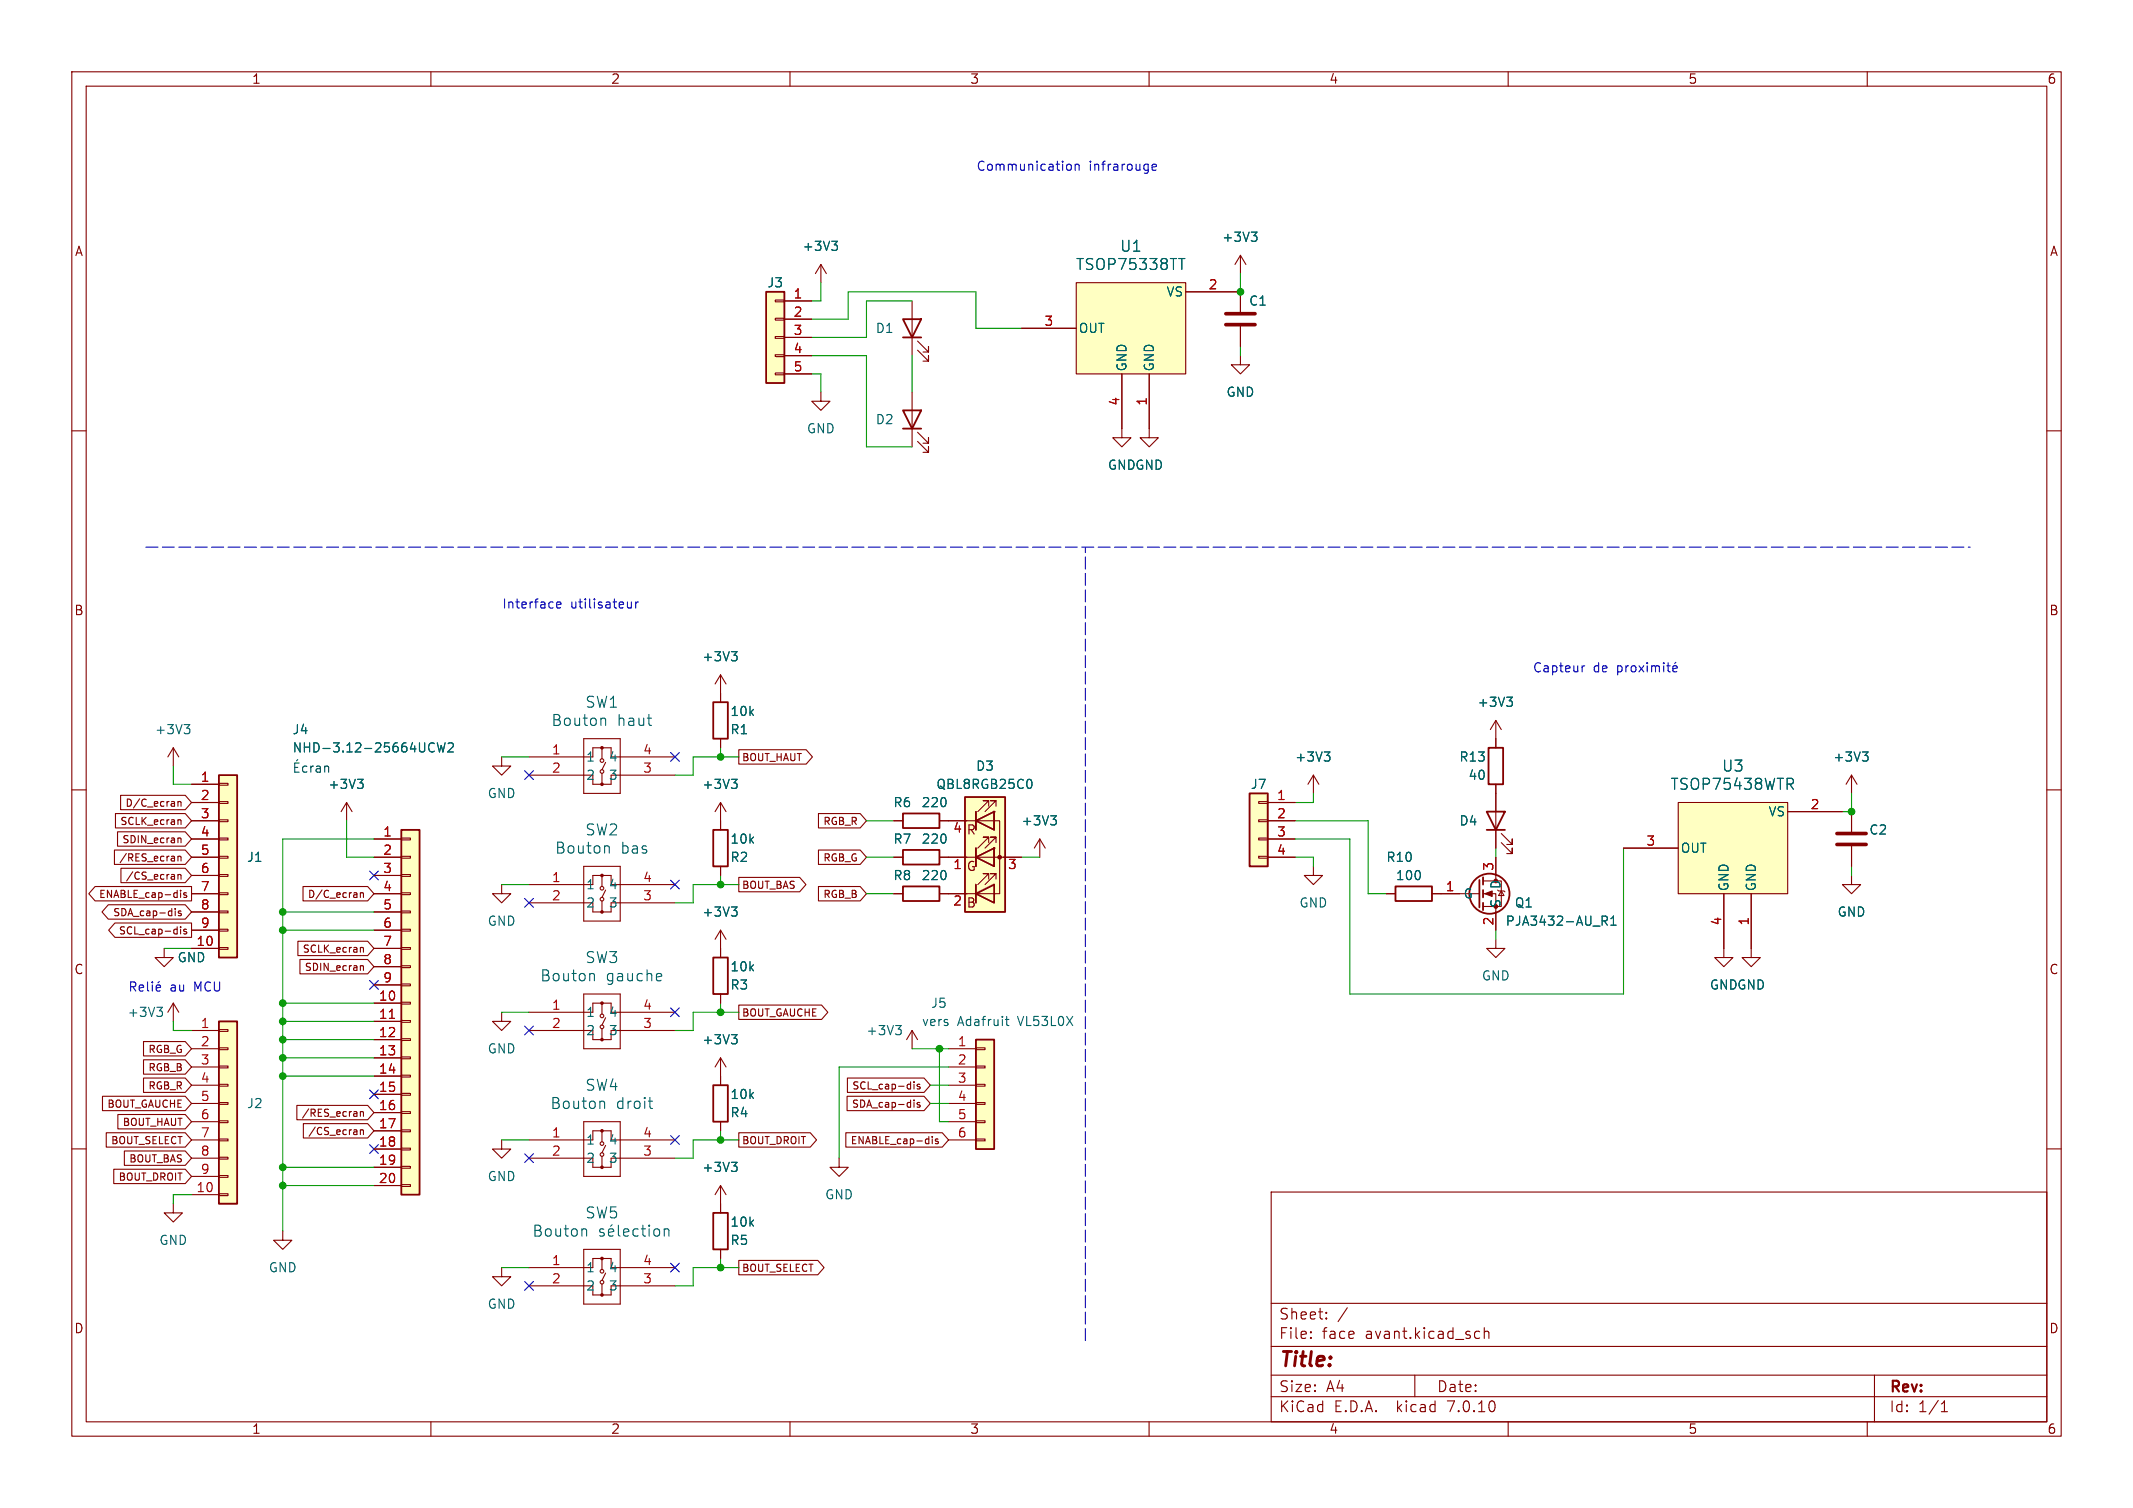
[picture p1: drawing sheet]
<svg xmlns="http://www.w3.org/2000/svg" width="297mm" height="210mm" viewBox="0 0 297 210" stroke-linecap="round" stroke-linejoin="round" font-family="sans-serif">
<g fill="none" stroke="#840000" stroke-width=".15">
<path d="M10 10h277v190h-277zM12 12h273v186h-273zM60 10v2M110 10v2M160 10v2M210 10v2M260 10v2M114.3 36.8l-.8 1.3M114.3 36.8v2.6M114.3 36.8l.8 1.3M149.9 39.4h15.2v12.7h-15.2zM172.7 35.6l.8 1.2"/>
<path d="M172.7 35.6v2.5M172.7 35.6l-.7 1.2M10 60h2M107.9 51.9h1.3v.3h-1.3zM107.9 49.4h1.3v.3h-1.3zM107.9 46.9h1.3v.2h-1.3zM107.9 44.3h1.3v.3h-1.3zM107.9 41.8h1.3v.2h-1.3zM109.2 41.9h3.8M109.2 44.5h3.8M109.2 47h3.8M109.2 49.5h3.8"/>
<path d="M109.2 52.1h3.8M114.3 54.6v1.3h1.3l-1.3 1.3-1.3-1.3h1.3M127 41.9v7.6M127 54.6v7.6M127.8 48.8l1.5 1.5v-.8v.8h-.8M127.8 47.5l1.5 1.5v-.7v.7h-.8M142.2 45.7h7.7M156.2 52.1v8.9h-1.3l1.3 1.2 1.3-1.2h-1.3M160 52.1v8.9h-1.3l1.3 1.2 1.3-1.2h-1.3M165.1 40.6h7.6v2.8M172.7 49.5v1.3h-1.3l1.3 1.3 1.3-1.3h-1.3M172.7 45.5v2.8"/>
<path d="M285 60h2M127.8 61.5l1.5 1.5v-.8v.8h-.8M127.8 60.2l1.5 1.5v-.7v.7h-.8M100.3 94v3.8M100.3 94l-.7 1.3M100.3 94l.8 1.3M10 110h2M15.9 118.4h9.9l.9 1-.9 1h-9.9zM16.1 113.3h9.7l.9 1-.9 1h-9.7zM16.4 115.8h9.4l.9 1-.9 1h-9.4zM16.8 110.8h9l.9 1-.9 1h-9zM24.1 104.1v2.6"/>
<path d="M24.1 104.1l-.7 1.3M24.1 104.1l.8 1.3M24.8 111.6v.7M24.8 119.2v.7M24.8 119.3l.1-.1 .3 .1v.6M24.8 111.7l.1-.1 .3 .1v.6M24.8 114.2h.4v.6M24.8 116.7h.4v.7M26.7 109.2h3.8M26.7 111.8h3.8M26.7 114.3h3.8M26.7 116.8h3.8"/>
<path d="M26.7 119.4h3.8M30.5 119.3h1.2v.2h-1.2zM30.5 116.7h1.2v.3h-1.2zM30.5 114.2h1.2v.2h-1.2zM30.5 111.6h1.2v.3h-1.2zM30.5 109.1h1.2v.2h-1.2zM48.3 111.8l-.8 1.2M48.3 111.8v2.5M48.3 111.8l.7 1.2M52.1 116.8h3.8M52.1 119.4h3.8M55.9 119.3h1.2v.2h-1.2z"/>
<path d="M55.9 116.7h1.2v.3h-1.2zM69.8 105.4v1.3h1.3l-1.3 1.3-1.2-1.3h1.2M73.7 108h7.6M73.7 105.4h7.6M81.3 102.9h5.1v7.6h-5.1zM82.5 109.2h2.6M82.5 105.4v-1.3h2.6v1.3h8.9M83.8 104.1v1.6M83.8 107.7v1.5M84.3 106.2l-.5 1M85.1 108h8.9M100.3 102.9v1.2"/>
<path d="M100.3 111.8v3.8M100.3 111.8l-.7 1.2M100.3 111.8l.8 1.2M102.9 104.4h9.4l.8 1-.8 1h-9.4zM114 118.4h5.8l.8 1-.8 1h-5.8zM114 113.3h5.8l.8 1-.8 1h-5.8zM124.5 114.3h1.2M124.5 119.4h1.2M130.8 114.3h8.4v10.2h-8.4M130.8 119.4h11.4M135.9 118.1v2.6M135.9 113v2.6"/>
<path d="M137.7 117.3v-.7h-.8h.8l-1.6 1.5M137.7 112.3v-.8h-.8h.8l-1.6 1.5M138.4 118.1v2.6zM138.4 118.1h.1M138.4 113v2.6zM138.4 113h.1M138.7 117.3v-.7h-.8h.8l-1.5 1.5M138.7 112.3v-.8h-.8h.8l-1.5 1.5M144.8 116.8l-.8 1.3M144.8 116.8v2.6M144.8 116.8l.7 1.3M175.3 119.3h1.2v.2h-1.2z"/>
<path d="M175.3 116.7h1.2v.3h-1.2zM175.3 114.2h1.2v.2h-1.2zM175.3 111.6h1.2v.3h-1.2zM176.5 111.8h3.8M176.5 114.3h3.8M176.5 116.8h3.8M176.5 119.4h3.8M182.9 108l-.8 1.2M182.9 108v2.5M182.9 108l.7 1.2M208.3 100.3l-.8 1.3M208.3 100.3v3.8"/>
<path d="M208.3 109.2v8.9M208.3 119.4v3.3M208.3 100.3l.7 1.3M209 117.3l1.6 1.6v-.8v.8h-.8M209 116.1l1.6 1.5v-.8v.8h-.8M226.1 118.1h7.6M233.7 111.8h15.2v12.7h-15.2zM248.9 113h7.6M257.8 108l.8 1.2M257.8 108v2.5M257.8 113v2.8M257.8 117.9v2.8"/>
<path d="M257.8 108l-.8 1.2M285 110h2M13.2 123.5h13.5v2h-13.5l-.8-1zM15.1 126h10.7l.9 1-.9 1h-10.7l-.9-1zM16 128.5h10.7v2h-10.7l-.9-1zM16.8 120.9h9l.9 1-.9 1h-9zM22.9 132.1v1.3h1.2l-1.2 1.2-1.3-1.2h1.3M24.1 139.7l-.7 1.3M24.1 139.7v2.5M24.1 139.7l.8 1.3M24.4 126.5v.1M24.4 126.9v.6"/>
<path d="M24.8 121.8v.6M24.8 121.9l.1-.1h.3v.6M25.1 124v.1M25.1 124.3v.7M25.1 129.1v.1M25.1 129.4v.7M25.2 126.9h-.2l-.2 .1 .1 .1 .3 .1v.3h-.4M26 124.4l-.3-.1-.1 .2v.1l.4 .1v.2h-.4M26 129.4h-.3l-.1 .1v.2l.4 .1v.2h-.4M26.7 132.1h3.8M26.7 121.9h3.8M26.7 124.5h3.8"/>
<path d="M26.7 127h3.8M26.7 129.5h3.8M30.5 132h1.2v.2h-1.2zM30.5 129.4h1.2v.3h-1.2zM30.5 126.9h1.2v.2h-1.2zM30.5 124.3h1.2v.3h-1.2zM30.5 121.8h1.2v.2h-1.2zM41.5 131.1h9.7l.9 1-.9 1h-9.7zM41.8 133.6h9.4l.9 1-.9 1h-9.4zM42.2 123.5h9l.9 1-.9 1h-9zM50.2 124.3v.7M50.2 124.4l.1-.1 .3 .1v.6"/>
<path d="M50.2 132h.4v.6M50.2 134.5h.4v.6M52.1 132.1h3.8M52.1 121.9h3.8M52.1 124.5h3.8M52.1 127h3.8M52.1 129.5h3.8M52.1 139.7h3.8M52.1 134.6h3.8M52.1 137.2h3.8M55.9 139.6h1.2v.2h-1.2zM55.9 137h1.2v.3h-1.2z"/>
<path d="M55.9 134.5h1.2v.2h-1.2zM55.9 132h1.2v.2h-1.2zM55.9 129.4h1.2v.3h-1.2zM55.9 126.9h1.2v.2h-1.2zM55.9 124.3h1.2v.3h-1.2zM55.9 121.8h1.2v.2h-1.2zM69.8 123.2v1.3h1.3l-1.3 1.2-1.2-1.2h1.2M73.7 125.7h7.6M73.7 123.2h7.6M81.3 120.7h5.1v7.6h-5.1zM81.3 138.4h5.1v7.7h-5.1zM82.5 123.2v-1.3h2.6v1.3h8.9"/>
<path d="M82.5 127h2.6M83.8 121.9v1.5M83.8 125.5v1.5M83.8 139.7v1.5M84.3 124l-.5 1M85.1 125.7h8.9M100.3 120.7v1.2M100.3 129.5v3.9M100.3 138.4v1.3M100.3 129.5l-.7 1.3M100.3 129.5l.8 1.3M102.9 122.2h8.4l.9 1-.9 1h-8.4z"/>
<path d="M102.9 140h11.5l.9 1-.9 1h-11.5zM114 123.5h5.8l.8 1-.8 1h-5.8zM124.5 124.5h1.2M137.7 122.4v-.7h-.8h.8l-1.6 1.5M138.7 122.4v-.7h-.8h.8l-1.5 1.5M182.9 120.7v1.2h1.2l-1.2 1.3-1.3-1.3h1.3M193 124.5h1.3M199.4 124.5h6.6M206.5 124.5h1.8v5M206.5 122.7h2.5v3.5h-2.5M208.3 130.8v1.3h1.2l-1.2 1.3-1.3-1.3h1.3M209 124.1l.4 .6h-.7z"/>
<path d="M240 124.5v8.9h-1.2l1.2 1.2 1.3-1.2h-1.3M243.8 124.5v8.9h-1.2l1.2 1.2 1.3-1.2h-1.3M257.8 121.9v1.3h-1.3l1.3 1.3 1.3-1.3h-1.3M10 160h2M14.3 152.7h11.5l.9 1-.9 1h-11.5zM14.8 157.7h11l.9 1.1-.9 1h-11zM16.4 155.2h9.4l.9 1-.9 1h-9.4zM20 150.1h5.8l.9 1-.9 1h-5.8zM20 145h5.8l.9 1.1-.9 1h-5.8zM20 147.6h5.8l.9 1-.9 1h-5.8zM26.7 158.8h3.8M26.7 156.2h3.8"/>
<path d="M26.7 143.5h3.8M26.7 146.1h3.8M26.7 148.6h3.8M26.7 151.1h3.8M26.7 153.7h3.8M30.5 158.6h1.2v.3h-1.2zM30.5 156.1h1.2v.2h-1.2zM30.5 153.5h1.2v.3h-1.2zM30.5 151h1.2v.3h-1.2zM30.5 148.5h1.2v.2h-1.2zM30.5 145.9h1.2v.3h-1.2zM30.5 143.4h1.2v.2h-1.2z"/>
<path d="M41.3 153.9h9.9l.9 1-.9 1h-9.9zM42.2 156.5h9l.9 1-.9 1h-9zM50.2 154.8v.7M50.2 157.3v.7M50.2 157.4l.1-.1 .3 .1v.6M50.2 154.9l.1-.1h.3v.7M52.1 157.5h3.8M52.1 142.2h3.8M52.1 144.8h3.8M52.1 147.3h3.8M52.1 149.9h3.8M52.1 152.4h3.8"/>
<path d="M52.1 154.9h3.8M55.9 159.9h1.2v.2h-1.2zM55.9 157.4h1.2v.2h-1.2zM55.9 154.8h1.2v.3h-1.2zM55.9 152.3h1.2v.2h-1.2zM55.9 149.7h1.2v.3h-1.2zM55.9 147.2h1.2v.2h-1.2zM55.9 144.7h1.2v.2h-1.2zM55.9 142.1h1.2v.3h-1.2zM69.8 158.8v1.2h1.3l-1.3 1.3-1.2-1.3h1.2M69.8 141v1.2h1.3l-1.3 1.3-1.2-1.3h1.2M73.7 158.8h7.6"/>
<path d="M73.7 143.5h7.6M73.7 141h7.6M81.3 156.2h5.1v7.6h-5.1zM82.5 141v-1.3h2.6v1.3h8.9M82.5 158.8v-1.3h2.6v1.3h8.9M82.5 144.8h2.6M83.8 143.3v1.5M83.8 157.5v1.5M84.3 159.5l-.5 1M84.3 141.7l-.5 1M85.1 143.5h8.9M100.3 147.3v3.8"/>
<path d="M100.3 156.2v1.3M100.3 147.3l-.7 1.3M100.3 147.3l.8 1.3M102.9 157.7h9.9l.9 1.1-.9 1h-9.9zM117.8 157.7h13.4l.9 1.1-.9 1h-13.4zM117.9 152.7h10.8l.8 1-.8 1h-10.8zM118 150.1h10.7l.8 1-.8 1h-10.7zM127 143.5v2.6M127 143.5l-.8 1.3M127 143.5l.8 1.3M127.3 150.7v.1M127.3 151v.7"/>
<path d="M127.3 153.2v.1M127.3 153.5v.7M128.1 151h-.3l-.1 .1v.2l.4 .1v.2h-.4M128.1 153.6l-.3-.1-.1 .2v.1l.4 .1v.2h-.4M129.8 158.3v.1M129.8 158.6v.7M130.6 158.7l-.2-.1-.2 .2 .1 .1 .3 .1v.2h-.4M132.1 158.8h3.8M132.1 156.2h3.8M132.1 146.1h3.8M132.1 148.6h3.8M132.1 151.1h3.8"/>
<path d="M132.1 153.7h3.8M135.9 158.6h1.3v.3h-1.3zM135.9 156.1h1.3v.2h-1.3zM135.9 153.5h1.3v.3h-1.3zM135.9 151h1.3v.3h-1.3zM135.9 148.5h1.3v.2h-1.3zM135.9 145.9h1.3v.3h-1.3zM285 160h2M15.8 162.8h10l.9 1-.9 1h-10zM17.3 160.3h8.5l.9 1-.9 1h-8.5zM24.1 167.6v1.3h1.3l-1.3 1.3-1.2-1.3h1.2M26.7 163.8h3.8"/>
<path d="M26.7 161.3h3.8M26.7 166.4h3.8M30.5 166.2h1.2v.3h-1.2zM30.5 163.7h1.2v.3h-1.2zM30.5 161.2h1.2v.2h-1.2zM39.4 171.5v1.2h1.2l-1.2 1.3-1.3-1.3h1.3M52.1 162.6h3.8M52.1 160h3.8M52.1 165.1h3.8M55.9 165h1.2v.2h-1.2zM55.9 162.4h1.2v.3h-1.2zM69.8 176.5v1.3h1.3l-1.3 1.3-1.2-1.3h1.2"/>
<path d="M73.7 179.1h7.6M73.7 176.5h7.6M73.7 161.3h7.6M81.3 174h5.1v7.6h-5.1zM82.5 176.5v-1.2h2.6v1.2h8.9M82.5 162.6h2.6M83.8 161v1.6M83.8 175.3v1.5M83.8 178.8v1.5M84.3 177.3l-.5 1M85.1 179.1h8.9M85.1 161.3h8.9"/>
<path d="M100.3 165.1l-.7 1.3M100.3 165.1v3.8M100.3 174v1.3M100.3 165.1l.8 1.3M102.9 175.5h11l.8 1-.8 1h-11zM116.8 161.3v1.3h1.3l-1.3 1.2-1.2-1.2h1.2M177 166h108v32h-108zM60 198v2M82.5 180.3h2.6M110 198v2M160 198v2M177 194.5h108"/>
<path d="M177 191.5h108M177 187.5h108M177 181.5h108M182.5 186.3h.1l-.1 .1M182.5 186.3v.1M182.5 185.5v.1M182.5 185.5h.1l-.1 .1M184.7 183.6v.1M184.7 183.6h-.1l.1 .1M184.7 182.8v.1M184.7 182.8h-.1l.1 .1M187.6 182.1l-1.3 2"/>
<path d="M197 191.5v3M205.6 185.4l.4 .1M206 186.3l-.4 .1M206.7 185.5a.37 .37 0 0 1 .6 .1v.8M206.7 184.9v1.5M210 198v2M260 198v2M261 191.5v6.5M270.3 196.6h.9M270.3 195.5l.4-.4v1.5"/>
<circle cx="83.8" cy="105.9" r=".25"/>
<circle cx="83.8" cy="107.4" r=".25"/>
<circle cx="83.8" cy="125.2" r=".25"/>
<circle cx="83.8" cy="123.7" r=".25"/>
<circle cx="83.8" cy="159.3" r=".25"/>
<circle cx="83.8" cy="141.5" r=".25"/>
<circle cx="83.8" cy="143" r=".25"/>
<circle cx="83.8" cy="160.8" r=".25"/>
<circle cx="83.8" cy="178.6" r=".25"/>
<circle cx="83.8" cy="177" r=".25"/>
</g>
<g fill="#ffffc2" stroke="#ffffc2" stroke-width=".14">
<path d="M233.7 111.8h15.2v12.7h-15.2z"/>
<path d="M30.5 108h2.5v25.4h-2.5z"/>
<path d="M174 110.5h2.5v10.2h-2.5z"/>
<path d="M55.9 115.6h2.5v50.8h-2.5z"/>
<path d="M106.7 40.6h2.5v12.7h-2.5z"/>
<path d="M149.9 39.4h15.2v12.7h-15.2z"/>
<path d="M30.5 142.2h2.5v25.4h-2.5z"/>
<path d="M134.4 111h5.6v16h-5.6z"/>
<path d="M135.9 144.8h2.5v15.2h-2.5z"/>
</g>
<g fill="none" stroke="#006464" stroke-width=".15">
<path d="M115.8 33.6h.8l-.4 .5M116.4 34.1l.2 .2v.3l-.2 .3M164.1 36h.9M174.2 32.3h.8l-.4 .5M174.8 32.8l.2 .3v.3l-.2 .2M101.8 90.7h.8l-.4 .5M102.4 91.2l.2 .3v.3l-.2 .2M209.8 97.1h.8l-.4 .5M210.3 97.6l.3 .2v.3l-.3 .3M25.6 100.9h.8l-.4 .5M26.2 101.4l.2 .2v.3l-.2 .3M49.8 108.5h.8l-.5 .5"/>
<path d="M50.3 109l.3 .3v.3l-.3 .2M59.7 104.4a.44 .44 0 0 0 .8 .2M60.5 103.6l-.1-.1a.45 .45 0 0 0-.7 .3M60.9 103.4l.3 1.3 .2-.9 .3 .9 .3-1.3M62.4 103.6l.2-.2h.3l.2 .2v.2v.2l-.8 .7h.8M83.9 100h.2l.2 .2v.8M84.4 117.8h.2l.2 .2v.8M101.8 108.5h.8l-.4 .5M102.4 109l.2 .3v.3l-.2 .2M143.4 108.5a.79 .79 0 0 1 0 1.3M146.3 113.6h.8l-.4 .5M146.8 114.1l.3 .2v.3l-.3 .3"/>
<path d="M184.4 104.7h.8l-.4 .5M184.9 105.2l.3 .2v.3l-.3 .3M249.2 109.2l.5 .7M249.6 108.5l.1 .2-.1 .3M259.3 104.7h.8l-.4 .5M259.9 105.2l.2 .2v.3l-.2 .3M82.3 135.6h.2l.3 .2v.8M91.9 135.6h.2v.3l-.7 .2M92.1 136.5l-.2 .1M101.8 126.3h.8l-.4 .5M102.4 126.8l.2 .2v.3l-.2 .3M223.1 127.6h.5l.2 .2-.1 .4h-.6"/>
<path d="M223.4 128.2l.4 .6M224.3 128.8h.7M224.3 127.9l.4-.3v1.2M21.8 140.3h.8l-.4 .5M22.4 140.8l.2 .2v.3l-.2 .2M83.7 153.4h.3l.2 .2v.8M90.3 153.4h.6M90.6 154.3l.3 .1M101.8 144.1h.8l-.4 .5M102.4 144.6l.2 .2v.3l-.2 .3M124.7 142.8h.8l-.4 .5M125.2 143.3l.3 .2v.3l-.3 .3"/>
<path d="M140 142h.5M140.2 141.5v1.1v.2h.3M81.2 171.1h.3l.2 .2v.8M84.1 171.2l-.4-.1-.2 .2 .1 .3 .5 .1v.2v.2h-.2h-.4M84.7 171.6l.8-.1-.1-.3-.5-.1-.2 .2 .1 .8h.1h.5M85.2 170.6l-.2 .2M86.1 170.6v1.3l.2 .2M86.8 171.6l.8-.1-.1-.3-.5-.1-.2 .2 .1 .8h.1h.5M88.9 171.2l-.5-.1-.3 .3v.5l.2 .2h.1h.5M89.3 171.1h.6M89.5 170.6v1.3l.1 .2h.3M90.4 170.6v.2"/>
<path d="M90.4 171.1v1M90.4 170.6l-.1 .1 .1 .1M90.4 170.6l.1 .1-.1 .1M91.2 171.2a.41 .41 0 0 1 .6 .2v.5a.41 .41 0 0 1-.4 .3 .41 .41 0 0 1-.4-.3v-.5zM92.5 171.3a.38 .38 0 0 1 .6 0v.8M92.5 171.1v1M101.8 161.9h.8l-.4 .5M102.4 162.4l.2 .2v.3l-.2 .2"/>
</g>
<g fill="none" stroke="#840000" stroke-width=".25">
<path d="M106.7 40.6h2.5v12.7h-2.5zM125.7 44.5h2.6l-1.3 2.5zM125.7 57.2h2.6l-1.3 2.5zM125.7 47h2.6M125.7 59.7h2.6M99.3 97.8h2v5.1h-2zM30.5 108h2.5v25.4h-2.5zM55.9 115.6h2.5v50.8h-2.5zM99.3 115.6h2v5.1h-2zM125.7 113.3h5.1v2h-5.1zM125.7 118.4h5.1v2h-5.1zM134.4 111h5.6v16h-5.6z"/>
<path d="M135.9 119.4l2.5-1.3v2.6zM135.9 114.3l2.5-1.3v2.6zM135.9 113v2.6M135.9 118.1v2.6M174 110.5h2.5v10.2h-2.5zM207 113h2.5l-1.2 2.6zM207 115.6h2.5M207.3 104.1h2v5.1h-2zM99.3 133.4h2v5h-2zM125.7 123.4h5.1v2.1h-5.1zM135.9 124.5l2.5-1.3v2.5zM135.9 123.2v2.5"/>
<path d="M194.3 123.4h5.1v2.1h-5.1zM206 122.6v3.8M206.5 122.2v1M206.5 124v1M206.5 125.7v1M30.5 142.2h2.5v25.4h-2.5zM99.3 151.1h2v5.1h-2zM135.9 144.8h2.5v15.2h-2.5zM99.3 168.9h2v5.1h-2z"/>
<circle cx="83.8" cy="109.2" r=".13"/>
<circle cx="83.8" cy="104.1" r=".13"/>
<circle cx="83.8" cy="139.7" r=".13"/>
<circle cx="83.8" cy="127" r=".13"/>
<circle cx="83.8" cy="121.9" r=".13"/>
<circle cx="207.4" cy="124.5" r="2.79"/>
<circle cx="83.8" cy="157.5" r=".13"/>
<circle cx="83.8" cy="144.8" r=".13"/>
<circle cx="83.8" cy="175.3" r=".13"/>
<circle cx="83.8" cy="162.6" r=".13"/>
<circle cx="83.8" cy="180.3" r=".13"/>
</g>
<path d="M170.7 45.2h4.1M170.7 43.7h4.1M255.8 117.6h4M255.8 116.1h4" fill="none" stroke="#840000" stroke-width=".51"/>
<g fill="#840000" stroke="#840000" stroke-width=".15">
<path d="M206.8 124.5l1-.4v.7z"/>
<circle cx="139.2" cy="119.4" r=".25"/>
</g>
<path d="M54.2 141.8h.7" fill="none" stroke="#a90000" stroke-width=".15"/>
<g fill="none" stroke="#0000c2" stroke-width=".15">
<path d="M148.6 22.9h.3l.3 .2-.1 .5-.2 .1h-.3M149.7 23l.2-.1h.3l.1 .8M149.7 22.9v.8M160.4 23.3l.6-.1v-.3h-.4l-.2 .2 .1 .6h.5M77.5 84.3l.6-.2v-.2l-.4-.1-.2 .2 .1 .6h.5M87.9 84.6l-.4 .1M87.9 83.8v.9M88.5 83.8v.9M88.9 83.8l-.3 .1-.1 .2M220.3 92.7v.9M220.7 92.7l-.3 .1-.1 .2M225.3 92.8l.3-.1 .3 .3v.3l-.2 .2h-.4"/>
<path d="M225.3 92.7v1.3M226.4 92.7v.9M226.8 92.7l-.3 .1-.1 .2M227.2 92.8l.4-.1 .2 .3v.3l-.2 .3-.4-.1-.1-.2v-.3zM228.2 92.7l.7 .9M228.9 92.7l-.7 .9M229.4 92.3v.1M229.4 92.7v.9M230 92.8l.3-.1 .2 .2M230 92.7v.9M230.5 92.9l.2-.2 .3 .1 .1 .8M230.5 92.9v.7"/>
<path d="M231.7 92.3v.1M231.7 92.7v.9M232.1 92.7h.5M232.3 92.3v1.1v.1l.3 .1M232.9 93.1l.6-.1v-.2l-.4-.1-.2 .2 .1 .6h.5M233.4 92.2l-.2 .2M18.2 137.4h.6l.1-.2-.1-.3-.1-.2h-.5v1.3M18.5 137.4l.4 .6M19.4 137.6l.6-.1-.1-.3h-.3l-.2 .2 .1 .6h.4M20.5 136.7v1.1l.2 .2M21.2 136.7v.2M21.2 137.2v.8"/>
<path d="M21.8 137.6l.6-.1-.1-.3h-.4l-.1 .2v.6h.5M22.2 136.7l-.2 .2M27.1 138v-1.3l.5 1 .4-1v1.3M29.3 136.9a.51 .51 0 0 0-.6 0 .51 .51 0 0 0-.2 .6 .48 .48 0 0 0 .3 .5 .48 .48 0 0 0 .5-.1M29.9 136.7v1.1l.2 .2h.4l.1-.2v-1.1"/>
</g>
<path d="M41 106.9h.5M41.5 105.8l-.2 .2M41.6 106.3h-.6v1.2h.6M42.7 106.8l-.3-.1-.3 .2v.4l.2 .2h.4M43.3 106.7v.8M43.6 106.7l-.2 .1-.1 .1M44.1 106.8h.5v.7M44.6 107l-.4 .1a.25 .25 0 0 0-.2 .2 .25 .25 0 0 0 .2 .2h.4M45.2 106.8l.2-.1 .3 .1 .1 .7M45.2 106.7v.8" fill="none" stroke="#004848" stroke-width=".15"/>
<path d="M20.3 76.2h254M151.1 186.7v-110.5" fill="none" stroke="#0000c2" stroke-width=".15" stroke-dasharray="1.7 .6"/>
<g fill="none" stroke="#009600" stroke-width=".15">
<path d="M114.3 39.4v2.5h-1.3M172.7 38.1v2.5M113 49.5h7.6v12.7h6.4M113 52.1h1.3v2.5M113 44.5h5.1v-3.9h17.8v5.1h6.3M127 41.9h-6.4v5.1h-7.6M127 49.5v5.1M172.7 48.3v1.2M24.1 106.7v2.5h2.6M48.3 114.3v5.1h3.8M52.1 116.8h-12.7v54.7M69.8 105.4h3.9"/>
<path d="M100.3 104.1v1.3M102.9 105.4h-6.4v2.6h-2.5M120.6 119.4h3.9M120.6 114.3h3.9M142.2 119.4h2.6M180.3 119.4h2.6v1.3M180.3 116.8h7.7v21.6h38.1v-20.3M180.3 114.3h10.2v10.2h2.5M182.9 110.5v1.3h-2.6M208.3 118.1v1.3M257.8 110.5v2.5h-1.3M22.9 132.1h3.8"/>
<path d="M39.4 139.7h12.7M39.4 129.5h12.7M39.4 127h12.7M69.8 123.2h3.9M100.3 121.9v1.3M100.3 139.7v1.3M102.9 123.2h-6.4v2.5h-2.5M120.6 124.5h3.9M208.3 129.5v1.3M257.8 120.7v1.2M24.1 142.2v1.3h2.6M39.4 142.2h12.7"/>
<path d="M39.4 149.9h12.7M39.4 147.3h12.7M39.4 144.8h12.7M69.8 158.8h3.9M69.8 141h3.9M100.3 157.5v1.3M102.9 141h-6.4v2.5h-2.5M102.9 158.8h-6.4v2.5h-2.5M127 146.1h5.1M129.5 151.1h2.6M129.5 153.7h2.6M130.8 146.1v10.1h1.3"/>
<path d="M132.1 148.6h-15.3v12.7M26.7 166.4h-2.6v1.2M39.4 162.6h12.7M39.4 165.1h12.7M69.8 176.5h3.9M100.3 175.3v1.2M102.9 176.5h-6.4v2.6h-2.5"/>
</g>
<g fill="none" stroke="#000084" stroke-width=".15">
<path d="M73.1 107.3l1.2 1.3M74.3 107.3l-1.2 1.3M93.4 104.8l1.2 1.2M94.6 104.8l-1.2 1.2M51.5 136.6l1.2 1.2M51.5 121.3l1.2 1.2M52.7 136.6l-1.2 1.2M52.7 121.3l-1.2 1.2M73.1 125.1l1.2 1.2M74.3 125.1l-1.2 1.2M93.4 122.6l1.2 1.2M94.6 122.6l-1.2 1.2"/>
<path d="M51.5 159.4l1.2 1.2M51.5 151.8l1.2 1.2M52.7 159.4l-1.2 1.2M52.7 151.8l-1.2 1.2M73.1 142.9l1.2 1.2M74.3 142.9l-1.2 1.2M93.4 158.1l1.2 1.3M93.4 140.4l1.2 1.2M94.6 158.1l-1.2 1.3M94.6 140.4l-1.2 1.2M73.1 178.5l1.2 1.2M73.1 160.7l1.2 1.2"/>
<path d="M74.3 178.5l-1.2 1.2M74.3 160.7l-1.2 1.2M93.4 175.9l1.2 1.2M94.6 175.9l-1.2 1.2"/>
</g>
<g fill="#009600" stroke="#009600" stroke-width=".15">
<circle cx="100.3" cy="176.5" r=".46"/>
<circle cx="257.8" cy="113" r=".46"/>
<circle cx="39.4" cy="129.5" r=".46"/>
<circle cx="39.4" cy="142.2" r=".46"/>
<circle cx="39.4" cy="144.8" r=".46"/>
<circle cx="39.4" cy="139.7" r=".46"/>
<circle cx="39.4" cy="127" r=".46"/>
<circle cx="172.7" cy="40.6" r=".46"/>
<circle cx="39.4" cy="149.9" r=".46"/>
<circle cx="39.4" cy="147.3" r=".46"/>
<circle cx="39.4" cy="165.1" r=".46"/>
<circle cx="39.4" cy="162.6" r=".46"/>
<circle cx="100.3" cy="123.2" r=".46"/>
<circle cx="100.3" cy="158.8" r=".46"/>
<circle cx="100.3" cy="141" r=".46"/>
<circle cx="100.3" cy="105.4" r=".46"/>
<circle cx="130.8" cy="146.1" r=".46"/>
</g>
<text font-size="2.8" fill="#840000" x="178" y="190.9">Title:</text>
<g font-size="2.1" fill="#006464">
<text x="155.9" y="35.3">U1</text>
<text x="149.7" y="37.8">TSOP75338TT</text>
<text x="76.7" y="101.3">Bouton</text>
<text x="81.4" y="98.8">SW1</text>
<text x="85.9" y="101.3">haut</text>
<text x="239.7" y="107.7">U3</text>
<text x="232.5" y="110.2">TSOP75438WTR</text>
<text x="77.2" y="119.1">Bouton</text>
<text x="81.4" y="116.6">SW2</text>
<text x="86.4" y="119.1">bas</text>
<text x="75.1" y="136.9">Bouton</text>
<text x="81.4" y="134.3">SW3</text>
<text x="84.4" y="136.9">gauche</text>
<text x="76.6" y="154.7">Bouton</text>
<text x="81.4" y="152.1">SW4</text>
<text x="85.8" y="154.7">droit</text>
<text x="74.1" y="172.4">Bouton</text>
<text x="81.4" y="169.9">SW5</text>
</g>
<g font-size="2.1" fill="#840000">
<text x="178" y="184">Sheet:</text>
<text x="178" y="186.7">File:</text>
<text x="184.1" y="186.7">face</text>
<text x="190.2" y="186.7">avant.kicad_sch</text>
<text x="178" y="196.9">KiCad</text>
<text x="178" y="194.1">Size:</text>
<text x="184.7" y="194.1">A4</text>
<text x="185.7" y="196.9">E.D.A.</text>
<text x="194.6" y="196.9">kicad</text>
<text x="200" y="194.1">Date:</text>
<text x="201.8" y="196.9">7.0.10</text>
<text x="263" y="194.3">Rev:</text>
<text x="263" y="196.9">Id:</text>
<text x="267.1" y="196.9">1/1</text>
</g>
<g font-size="1.8" fill="#840000">
<text x="35" y="11.9">1</text>
<text x="85" y="11.9">2</text>
<text x="135" y="11.9">3</text>
<text x="185" y="11.9">4</text>
<text x="235" y="11.9">5</text>
<text x="285" y="11.9">6</text>
<text x="10.3" y="35.9">A</text>
<text x="285.3" y="35.9">A</text>
<text x="10.3" y="85.9">B</text>
<text x="285.3" y="85.9">B</text>
<text x="134.5" y="116.4">R</text>
<text x="134.5" y="121.5">G</text>
<text x="134.5" y="126.6">B</text>
<text x="10.3" y="135.9">C</text>
<text x="285.3" y="135.9">C</text>
<text x="10.3" y="185.9">D</text>
<text x="285.3" y="185.9">D</text>
<text x="35" y="199.9">1</text>
<text x="85" y="199.9">2</text>
<text x="135" y="199.9">3</text>
<text x="185" y="199.9">4</text>
<text x="235" y="199.9">5</text>
<text x="285" y="199.9">6</text>
</g>
<g font-size="1.8" fill="#0000c2">
<text x="135.9" y="23.9">Communication</text>
<text x="151.6" y="23.9">infrarouge</text>
<text x="69.8" y="84.8">Interface</text>
<text x="79.4" y="84.8">utilisateur</text>
<text x="213.4" y="93.7">Capteur</text>
<text x="221.8" y="93.7">de</text>
<text x="23.7" y="138.2">au</text>
</g>
<g font-size="1.8" fill="#006464">
<text x="111.7" y="35.2">+3V3</text>
<text x="170.1" y="33.9">+3V3</text>
<text x="106.8" y="40.2">J3</text>
<text x="162.3" y="41.5">VS</text>
<text x="121.8" y="46.6">D1</text>
<text x="150.1" y="46.6">OUT</text>
<text x="173.8" y="42.8">C1</text>
<text x="157.1" y="51.8" transform="rotate(-90 157.1 51.8)">GND</text>
<text x="160.9" y="51.8" transform="rotate(-90 160.9 51.8)">GND</text>
<text x="121.8" y="59.3">D2</text>
<text x="170.7" y="55.5">GND</text>
<text x="112.3" y="60.6">GND</text>
<text x="154.2" y="65.6">GNDGND</text>
<text x="97.7" y="92.3">+3V3</text>
<text x="101.6" y="99.9">10k</text>
<text x="205.6" y="98.7">+3V3</text>
<text x="21.5" y="102.5">+3V3</text>
<text x="40.6" y="102.5">J4</text>
<text x="40.6" y="105">NHD-3.12-25664UCW2</text>
<text x="81.5" y="106.3">1</text>
<text x="84.7" y="106.3">4</text>
<text x="101.6" y="102.5">R1</text>
<text x="135.8" y="107.5">D3</text>
<text x="180.2" y="106.3">+3V3</text>
<text x="203.1" y="106.3">R13</text>
<text x="255.2" y="106.3">+3V3</text>
<text x="45.6" y="110.1">+3V3</text>
<text x="67.8" y="111.4">GND</text>
<text x="81.5" y="108.8">2</text>
<text x="84.7" y="108.8">3</text>
<text x="97.7" y="110.1">+3V3</text>
<text x="124.3" y="112.6">R6</text>
<text x="128.2" y="112.6">220</text>
<text x="130.3" y="110.1">QBL8RGB25C0</text>
<text x="174.1" y="110.1">J7</text>
<text x="204.4" y="108.8">40</text>
<text x="246.2" y="113.9">VS</text>
<text x="101.6" y="117.7">10k</text>
<text x="124.3" y="117.7">R7</text>
<text x="128.2" y="117.7">220</text>
<text x="142.1" y="115.2">+3V3</text>
<text x="203.1" y="115.2">D4</text>
<text x="233.9" y="119">OUT</text>
<text x="260.2" y="116.4">C2</text>
<text x="34.3" y="120.2">J1</text>
<text x="81.5" y="124.1">1</text>
<text x="84.7" y="124.1">4</text>
<text x="101.6" y="120.2">R2</text>
<text x="124.3" y="122.8">R8</text>
<text x="128.2" y="122.8">220</text>
<text x="192.9" y="120.2">R10</text>
<text x="194.3" y="122.8">100</text>
<text x="203.7" y="125.3">G</text>
<text x="209.1" y="123.9" transform="rotate(-90 209.1 123.9)">D</text>
<text x="240.9" y="124.2" transform="rotate(-90 240.9 124.2)">GND</text>
<text x="244.7" y="124.2" transform="rotate(-90 244.7 124.2)">GND</text>
<text x="67.8" y="129.1">GND</text>
<text x="81.5" y="126.6">2</text>
<text x="84.7" y="126.6">3</text>
<text x="97.7" y="127.9">+3V3</text>
<text x="180.8" y="126.6">GND</text>
<text x="209.1" y="126.5" transform="rotate(-90 209.1 126.5)">S</text>
<text x="209.6" y="129.1">PJA3432-AU_R1</text>
<text x="210.8" y="126.6">Q1</text>
<text x="255.8" y="127.9">GND</text>
<text x="24.6" y="134.2">GND</text>
<text x="101.6" y="135.5">10k</text>
<text x="206.2" y="136.8">GND</text>
<text x="17.7" y="141.8">+3V3</text>
<text x="81.5" y="141.8">1</text>
<text x="84.7" y="141.8">4</text>
<text x="101.6" y="138">R3</text>
<text x="128.3" y="143.1">vers</text>
<text x="129.5" y="140.6">J5</text>
<text x="133.3" y="143.1">Adafruit</text>
<text x="141.9" y="143.1">VL53L0X</text>
<text x="238" y="138">GNDGND</text>
<text x="67.8" y="146.9">GND</text>
<text x="81.5" y="144.4">2</text>
<text x="84.7" y="144.4">3</text>
<text x="97.7" y="145.6">+3V3</text>
<text x="120.5" y="144.4">+3V3</text>
<text x="34.3" y="154.5">J2</text>
<text x="101.6" y="155.8">R4</text>
<text x="101.6" y="153.3">10k</text>
<text x="81.5" y="159.6">1</text>
<text x="84.7" y="159.6">4</text>
<text x="67.8" y="164.7">GND</text>
<text x="81.5" y="162.2">2</text>
<text x="84.7" y="162.2">3</text>
<text x="97.7" y="163.4">+3V3</text>
<text x="114.8" y="167.2">GND</text>
<text x="22.1" y="173.6">GND</text>
<text x="101.6" y="173.6">R5</text>
<text x="101.6" y="171">10k</text>
<text x="37.3" y="177.4">GND</text>
<text x="81.5" y="177.4">1</text>
<text x="81.5" y="179.9">2</text>
<text x="84.7" y="179.9">3</text>
<text x="84.7" y="177.4">4</text>
<text x="67.8" y="182.5">GND</text>
</g>
<g font-size="1.8" fill="#a90000">
<text x="110.4" y="41.7">1</text>
<text x="168.2" y="40.4">2</text>
<text x="110.4" y="44.2">2</text>
<text x="110.4" y="46.7">3</text>
<text x="145.3" y="45.5">3</text>
<text x="110.4" y="49.3">4</text>
<text x="110.4" y="51.8">5</text>
<text x="156" y="56.6" transform="rotate(-90 156 56.6)">4</text>
<text x="159.8" y="56.6" transform="rotate(-90 159.8 56.6)">1</text>
<text x="76.8" y="105.2">1</text>
<text x="76.8" y="107.7">2</text>
<text x="89.5" y="107.7">3</text>
<text x="89.5" y="105.2">4</text>
<text x="27.9" y="109">1</text>
<text x="27.9" y="111.5">2</text>
<text x="177.7" y="111.5">1</text>
<text x="252" y="112.8">2</text>
<text x="27.9" y="114">3</text>
<text x="27.9" y="116.6">4</text>
<text x="27.9" y="119.1">5</text>
<text x="53.3" y="116.6">1</text>
<text x="53.3" y="119.1">2</text>
<text x="132.6" y="116.3">4</text>
<text x="177.7" y="114">2</text>
<text x="177.7" y="116.6">3</text>
<text x="177.7" y="119.1">4</text>
<text x="229.2" y="117.9">3</text>
<text x="27.9" y="121.7">6</text>
<text x="27.9" y="124.2">7</text>
<text x="53.3" y="121.7">3</text>
<text x="53.3" y="124.2">4</text>
<text x="76.8" y="122.9">1</text>
<text x="76.8" y="125.5">2</text>
<text x="89.5" y="125.5">3</text>
<text x="89.5" y="122.9">4</text>
<text x="132.6" y="121.4">1</text>
<text x="140.3" y="121.4">3</text>
<text x="201.2" y="124.2">1</text>
<text x="208" y="121.4" transform="rotate(-90 208 121.4)">3</text>
<text x="27.3" y="131.8">10</text>
<text x="27.9" y="126.7">8</text>
<text x="27.9" y="129.3">9</text>
<text x="53.3" y="126.7">5</text>
<text x="53.3" y="129.3">6</text>
<text x="53.3" y="131.8">7</text>
<text x="132.6" y="126.4">2</text>
<text x="208" y="129" transform="rotate(-90 208 129)">2</text>
<text x="239.8" y="129" transform="rotate(-90 239.8 129)">4</text>
<text x="243.6" y="129" transform="rotate(-90 243.6 129)">1</text>
<text x="53.3" y="134.4">8</text>
<text x="53.3" y="136.9">9</text>
<text x="27.9" y="143.3">1</text>
<text x="52.7" y="139.4">10</text>
<text x="52.7" y="142">11</text>
<text x="76.8" y="140.7">1</text>
<text x="76.8" y="143.3">2</text>
<text x="89.5" y="143.3">3</text>
<text x="89.5" y="140.7">4</text>
<text x="27.9" y="145.8">2</text>
<text x="27.9" y="148.3">3</text>
<text x="52.7" y="144.5">12</text>
<text x="52.7" y="147.1">13</text>
<text x="52.7" y="149.6">14</text>
<text x="133.3" y="145.8">1</text>
<text x="133.3" y="148.3">2</text>
<text x="27.9" y="150.9">4</text>
<text x="27.9" y="153.4">5</text>
<text x="27.9" y="156">6</text>
<text x="52.7" y="152.1">15</text>
<text x="52.7" y="154.7">16</text>
<text x="133.3" y="150.9">3</text>
<text x="133.3" y="153.4">4</text>
<text x="133.3" y="156">5</text>
<text x="27.9" y="158.5">7</text>
<text x="27.9" y="161">8</text>
<text x="52.7" y="157.2">17</text>
<text x="52.7" y="159.8">18</text>
<text x="76.8" y="158.5">1</text>
<text x="76.8" y="161">2</text>
<text x="89.5" y="161">3</text>
<text x="89.5" y="158.5">4</text>
<text x="133.3" y="158.5">6</text>
<text x="27.3" y="166.1">10</text>
<text x="27.9" y="163.6">9</text>
<text x="52.7" y="162.3">19</text>
<text x="52.7" y="164.8">20</text>
<text x="76.8" y="176.3">1</text>
<text x="76.8" y="178.8">2</text>
<text x="89.5" y="178.8">3</text>
<text x="89.5" y="176.3">4</text>
</g>
<g font-size="1.4" fill="#840000">
<text x="103.2" y="106.2">BOUT_HAUT</text>
<text x="17.3" y="112.6">D/C_ecran</text>
<text x="16.6" y="115.1">SCLK_ecran</text>
<text x="16.9" y="117.6">SDIN_ecran</text>
<text x="114.5" y="115.1">RGB_R</text>
<text x="13.7" y="125.3">ENABLE_cap-dis</text>
<text x="16.5" y="120.2">/RES_ecran</text>
<text x="17.4" y="122.7">/CS_ecran</text>
<text x="42.7" y="125.3">D/C_ecran</text>
<text x="103.2" y="124">BOUT_BAS</text>
<text x="114.5" y="125.3">RGB_B</text>
<text x="114.5" y="120.2">RGB_G</text>
<text x="15.6" y="127.8">SDA_cap-dis</text>
<text x="16.4" y="130.3">SCL_cap-dis</text>
<text x="42" y="132.9">SCLK_ecran</text>
<text x="42.3" y="135.4">SDIN_ecran</text>
<text x="103.2" y="141.8">BOUT_GAUCHE</text>
<text x="20.5" y="146.9">RGB_G</text>
<text x="20.5" y="149.4">RGB_B</text>
<text x="14.8" y="154.5">BOUT_GAUCHE</text>
<text x="20.5" y="151.9">RGB_R</text>
<text x="41.9" y="155.7">/RES_ecran</text>
<text x="118.5" y="154.5">SDA_cap-dis</text>
<text x="118.5" y="151.9">SCL_cap-dis</text>
<text x="15.3" y="159.6">BOUT_SELECT</text>
<text x="17" y="157">BOUT_HAUT</text>
<text x="42.8" y="158.3">/CS_ecran</text>
<text x="103.2" y="159.6">BOUT_DROIT</text>
<text x="118.3" y="159.6">ENABLE_cap-dis</text>
<text x="16.4" y="164.6">BOUT_DROIT</text>
<text x="17.9" y="162.1">BOUT_BAS</text>
<text x="103.2" y="177.3">BOUT_SELECT</text>
</g>
</svg>
